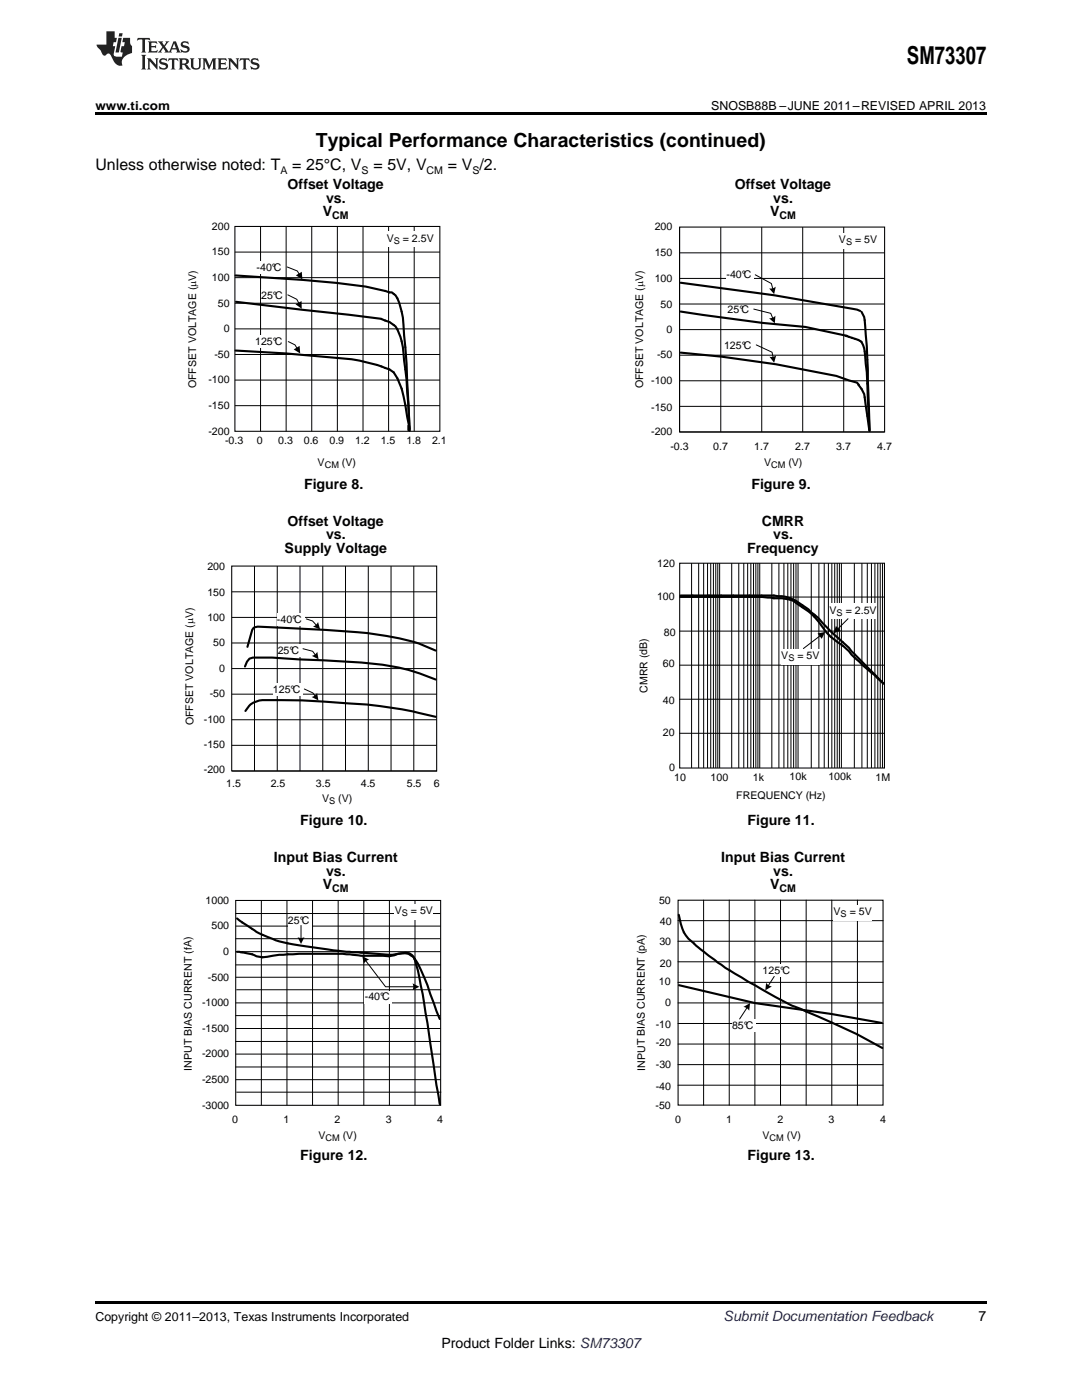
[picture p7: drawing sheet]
<svg xmlns="http://www.w3.org/2000/svg" width="216mm" height="279mm" viewBox="0 0 216 279" stroke-linecap="round" stroke-linejoin="round" font-family="sans-serif">
<path d="M19 259.7h177.8v.5h-177.8z" fill="#000"/>
<g fill="#fff">
<path d="M66.9 233.3h.3v.7h-.3z"/>
<path d="M156.1 233.3h.4v.7h-.4z"/>
</g>
<path d="M47.3 190a16.9 16.9 0 0 1 4.4 .9l.7 .1a37.1 37.1 0 0 1 7.3-.7h8.7l2 .2a26.2 26.2 0 0 0 6 .2 5.3 5.3 0 0 0 3-.4 3 3 0 0 1 2.9 .3l.3 .4a57.8 57.8 0 0 1 2.3 11.2l2.8 18.1M47.3 183.3l.8 .6a24 24 0 0 0 12.9 5l8.1 1.1 6 .3a11.7 11.7 0 0 0 5.1-.1 3 3 0 0 1 2.8 1.5l1 1.8 1.3 3.1 2.4 6.8" fill="none" stroke="#000" stroke-width=".42"/>
<g fill="none" stroke="#000" stroke-width=".2">
<path d="M52.1 179.7v40.9M57.3 179.7v40.9M62.4 179.7v40.9M67.5 179.7v40.9M72.6 179.7v40.9M77.7 179.7v40.9M82.8 179.7v40.9M47 182.3h40.9M47 187.3h40.9M47 195h40.9M47 189.9h40.9M47 184.8h40.9"/>
<path d="M47 192.6h40.9M47.2 197.5h40.8M47 202.7h40.9M47 207.8h40.9M47 212.9h40.9M47 215.5h40.9M47 210.4h40.9M47 205.3h40.9M47 200.1h40.9M47.2 218h40.8"/>
</g>
<path d="M47 179.7h40.9v40.9h-40.9z" fill="none" stroke="#000" stroke-width=".21"/>
<g fill="#fff">
<path d="M78.8 180.5h7.6v3h-7.6z" fill-rule="evenodd"/>
<path d="M57.5 182.5h4.7v2.5h-4.7z" fill-rule="evenodd"/>
<path d="M72.8 197.8h5.4v2.5h-5.4z" fill-rule="evenodd"/>
</g>
<g fill="none" stroke="#000" stroke-width=".2">
<path d="M140.4 179.6v41M145.5 179.6v41M150.6 179.6v41M155.7 179.6v41M160.9 179.6v41M166 179.6v41M171.1 179.6v41M60.1 184.7v2.7M72.9 191.7l4 5.2h5.7M135.3 183.7h40.9M135.3 187.8h40.9M135.3 191.9h40.9"/>
<path d="M135.3 196.1h40.9M135.3 200.2h40.9M135.3 204.3h40.9M135.3 208.4h40.9M135.3 212.5h40.9M135.3 216.6h40.9"/>
</g>
<g fill="#000">
<path d="M59.4 187a1.53 1.53 0 0 0 1.4 0l-.7 1.4z" fill-rule="evenodd"/>
<path d="M72.3 190.8l1.4 .7a1.54 1.54 0 0 0-1.1 .8z" fill-rule="evenodd"/>
<path d="M82.3 196.2l1.4 .7-1.4 .7a1.53 1.53 0 0 0 0-1.4z" fill-rule="evenodd"/>
</g>
<path d="M135.4 182.6a9 9 0 0 0 2 4.7l2.4 2.2a72.4 72.4 0 0 0 10.9 7.2l1.4 .8a61.5 61.5 0 0 0 8.7 4.3l5.2 2.3a84.7 84.7 0 0 1 10.1 5.1" fill="none" stroke="#000" stroke-width=".42"/>
<path d="M135.3 179.7h40.9v40.8h-40.9z" fill="none" stroke="#000" stroke-width=".21"/>
<g fill="#fff">
<path d="M152.2 192.4h5.9v2.5h-5.9z" fill-rule="evenodd"/>
<path d="M166.3 180.7h7.7v3h-7.7z" fill-rule="evenodd"/>
</g>
<path d="M154.5 194.9l-1.2 1.9" fill="none" stroke="#000" stroke-width=".2"/>
<path d="M152.9 196.1a1.53 1.53 0 0 0 1.1 .8l-1.3 .7z" fill-rule="evenodd" fill="#000"/>
<path d="M135.5 196.6l15.2 3.6 15.2 2.2 10.1 1.8" fill="none" stroke="#000" stroke-width=".42"/>
<path d="M146.1 203.5h4.7v2.5h-4.7z" fill-rule="evenodd" fill="#fff"/>
<path d="M149.1 201.1l-1.5 2.3" fill="none" stroke="#000" stroke-width=".2"/>
<path d="M148.3 201l1.4-.8-.2 1.5a1.53 1.53 0 0 0-1.2-.7z" fill-rule="evenodd" fill="#000"/>
<g fill="#fff">
<path d="M66.9 166.4h.3v.7h-.3z"/>
<path d="M156.1 166.4h.4v.7h-.4z"/>
</g>
<path d="M48.9 133l.4-.9 .5-.7 .7-.2h3.8l5.4 .4a119.5 119.5 0 0 1 19.8 1.6l4.2 1.2 3.2 1.2M49.4 129.1l.9-3.4 .5-.5 .6-.1a398.9 398.9 0 0 1 21.9 1.2 56.3 56.3 0 0 1 10.3 2.1l3.3 1.4M49 141.9a3.8 3.8 0 0 1 3.4-2.2 213.4 213.4 0 0 1 23.4 1.2 79.1 79.1 0 0 1 11.1 2.2" fill="none" stroke="#000" stroke-width=".42"/>
<g fill="none" stroke="#000" stroke-width=".2">
<path d="M46.2 118.1h40.9M50.8 113v40.9M55.3 113v40.9M59.9 113v40.9M64.4 113v40.9M68.9 113v40.9M73.5 113v40.9M78 113v40.9M82.6 113v40.9M46.2 138.5h40.9M46.2 133.4h40.9M46.2 128.3h40.9"/>
<path d="M46.2 123.2h40.9M60.5 129.5l1.9 .5 .6 .7M60.7 137.5l1.7 .8 .5 .7M61.1 123.5l1.3 .4 .8 .9M46.2 148.7h40.9M46.2 143.6h40.9M46.3 153.9h40.9"/>
</g>
<g fill="#000">
<path d="M62.2 139.1a1.53 1.53 0 0 0 1.1-.8l.2 1.5z" fill-rule="evenodd"/>
<path d="M62.2 130.9a1.53 1.53 0 0 0 1.1-.8l.3 1.5z" fill-rule="evenodd"/>
<path d="M62.4 125a1.53 1.53 0 0 0 1.1-.9l.4 1.5z" fill-rule="evenodd"/>
</g>
<path d="M46.2 113h40.9v40.9h-40.9z" fill="none" stroke="#000" stroke-width=".21"/>
<g fill="#fff">
<path d="M55.3 122.4h5.4v2.6h-5.4z" fill-rule="evenodd"/>
<path d="M55.4 128.5h4.7v2.6h-4.7z" fill-rule="evenodd"/>
<path d="M54.5 136.4h5.9v2.5h-5.9z" fill-rule="evenodd"/>
</g>
<path d="M135.8 118.8h18.6l.8 .2a7.6 7.6 0 0 1 4.9 1.8l1.2 .8 .5 .5a14.5 14.5 0 0 1 3.1 3.1l4.5 4.1 .5 .7 6.4 6.4-6.4-5.8a12.6 12.6 0 0 0-3.4-3 11.9 11.9 0 0 1-3.2-3.5 13.8 13.8 0 0 0-4.4-3.7 4.4 4.4 0 0 0-2.9-1h-1.6l-2.4-.3h-16.2" fill="none" stroke="#000" stroke-width=".42"/>
<path d="M135.6 112.4h40.9v40.9h-40.9z" fill="none" stroke="#000" stroke-width=".21"/>
<g fill="none" stroke="#000" stroke-width=".2">
<path d="M135.6 119.2h40.9M138 112.4v40.9M139.4 112.4v40.9M140.4 112.4v40.9M141.2 112.4v40.9M141.8 112.4v40.9M142.4 112.4v40.9M142.8 112.4v40.9M143.2 112.4v40.9M143.6 112.4v40.9M146 112.4v40.9M147.4 112.4v40.9"/>
<path d="M148.4 112.4v40.9M149.2 112.4v40.9M149.8 112.4v40.9M150.4 112.4v40.9M150.8 112.4v40.9M151.2 112.4v40.9M151.6 112.4v40.9M154 112.4v40.9M155.4 112.4v40.9M156.4 112.4v40.9M157.2 112.4v40.9M157.8 112.4v40.9"/>
<path d="M158.4 112.4v40.9M158.8 112.4v40.9M159.2 112.4v40.9M161.9 112.4v40.9M163.4 112.4v40.9M164.5 112.4v40.9M165.3 112.4v40.9M166 112.4v40.9M166.6 112.4v40.9M167.1 112.4v40.9M167.5 112.4v40.9M167.9 112.4v40.9"/>
<path d="M170.5 112.4v40.9M172 112.4v40.9M173.1 112.4v40.9M173.9 112.4v40.9M174.6 112.4v40.9M175.2 112.4v40.9M175.6 112.4v40.9M176.1 112.4v40.9M135.6 126h40.9M135.6 132.7h40.9M135.6 139.5h40.9M135.6 146.3h40.9"/>
</g>
<path d="M165.5 120.5h9.4v3h-9.4z" fill-rule="evenodd" fill="#fff"/>
<path d="M169.2 123.5l-2 2" fill="none" stroke="#000" stroke-width=".2"/>
<path d="M166.8 124.9l1 1-1.5 .5z" fill="#000"/>
<path d="M155.9 129.6h7.6v3h-7.6z" fill-rule="evenodd" fill="#fff"/>
<path d="M163.7 126.9l-3.4 2.5" fill="none" stroke="#000" stroke-width=".2"/>
<path d="M163.1 126.4l1.5-.3-.6 1.4z" fill="#000"/>
<g fill="#fff">
<path d="M66.9 99.3h.3v.7h-.3z"/>
<path d="M156.1 99.3h.4v.7h-.4z"/>
</g>
<path d="M47 55l13.5 .9 6.6 .6 5.9 .7 3.9 .9M76.8 58.1l.9 .3h.5a3 3 0 0 1 1.5 2l.2 .9a17.3 17.3 0 0 1 .7 5.6l.5 5.7 .6 13.4M47 70a306.5 306.5 0 0 1 24.7 2l3.5 .8M47.1 60.2l29 3.4M75.3 72.8l1.5 .6a3.6 3.6 0 0 1 2.9 3 25.9 25.9 0 0 1 1.5 6.8l.5 2.3M76.1 63.7a4.9 4.9 0 0 1 3.2 2l.4 .9a14.2 14.2 0 0 1 .9 5.3l.5 3.9 .6 10M81.5 85v.8" fill="none" stroke="#000" stroke-width=".42"/>
<g fill="none" stroke="#000" stroke-width=".2">
<path d="M46.9 55.4h40.9M46.9 50.3h40.9M52 45.2v40.9M57.1 45.2v40.9M62.2 45.2v40.9M67.3 45.2v40.9M72.4 45.2v40.9M77.5 45.2v40.9M82.6 45.2v40.9M46.9 75.9h40.9M46.9 70.7h40.9M46.9 65.6h40.9"/>
<path d="M46.9 60.5h40.9M46.9 81h40.9"/>
</g>
<path d="M46.9 45.2h40.9v40.9h-40.9z" fill="none" stroke="#000" stroke-width=".21"/>
<g fill="#fff">
<path d="M51.2 52.2h5.4v2.5h-5.4z" fill-rule="evenodd"/>
<path d="M52.1 57.7h4.7v2.5h-4.7z" fill-rule="evenodd"/>
<path d="M50.9 66.9h5.9v2.5h-5.9z" fill-rule="evenodd"/>
<path d="M77.2 46.2h9.4v3h-9.4z" fill-rule="evenodd"/>
</g>
<path d="M57.3 53.3l2 .8 .4 .6M57.4 58.8l1.8 .9 .5 .9M57.5 68.2l1.4 .6 .4 .7" fill="none" stroke="#000" stroke-width=".2"/>
<path d="M59 54.9l1.2-.7 .1 1.6zM58.6 69.7l1.2-.7 .1 1.6zM59 60.7l1.2-.6v1.5z" fill="#000"/>
<path d="M145.2 60.6h4.7v2.6h-4.7z" fill-rule="evenodd" fill="#fff"/>
<path d="M135.8 56.4l18.7 2.5 16.5 2.9 .6 .3M135.8 62.2l16.4 2.2 8.5 .8 8.3 1.8M135.8 70.4l8.2 .8 10.9 1.5 12 2.3 4.1 1.4 .4 .4M168.7 67l2.6 .8a1.34 1.34 0 0 1 .9 1.1 45.3 45.3 0 0 1 1 10.8l.3 6M171.3 76.8l.6 .8a4 4 0 0 1 .7 2.5l.9 5.9M171.9 62.2l.1 .2a3.9 3.9 0 0 1 .6 2.7 298.3 298.3 0 0 1 .9 19.6v1.3" fill="none" stroke="#000" stroke-width=".42"/>
<path d="M135.6 45.3h40.9v40.9h-40.9z" fill="none" stroke="#000" stroke-width=".21"/>
<path d="M135.6 45.3v40.9h40.9M135.6 55.6h40.9M135.6 50.5h40.9M143.8 45.3v40.9M152 45.3v40.9M160.2 45.3v40.9M168.4 45.3v40.9M135.6 76h40.9M135.6 70.9h40.9M135.6 65.8h40.9M135.6 60.7h40.9M135.6 81.1h40.9" fill="none" stroke="#000" stroke-width=".2"/>
<g fill="#fff">
<path d="M145 53.6h5.4v2.6h-5.4z" fill-rule="evenodd"/>
<path d="M144.5 67.8h5.9v2.5h-5.9z" fill-rule="evenodd"/>
</g>
<path d="M150.7 54.8l3.2 1.8 .3 1.1" fill="none" stroke="#000" stroke-width=".2"/>
<path d="M153.5 57.6a1.53 1.53 0 0 0 1.3-.4l-.3 1.5z" fill-rule="evenodd" fill="#000"/>
<path d="M167.4 46.6h7.6v3h-7.6z" fill-rule="evenodd" fill="#fff"/>
<path d="M150.4 61.7l3.4 .8 .4 1.1M150.9 68.8l3.2 1.5 .2 1.1" fill="none" stroke="#000" stroke-width=".2"/>
<g fill="#000">
<path d="M153.5 71.2a1.53 1.53 0 0 0 1.4-.3l-.4 1.5z" fill-rule="evenodd"/>
<path d="M153.5 63.5a1.53 1.53 0 0 0 1.2-.5l-.1 1.5z" fill-rule="evenodd"/>
</g>
<path d="M19 22.5h177.8v.5h-177.8z" fill="#000"/>
<g fill="#231f20">
<path d="M27.5 7.6l-.1 .5 .4-.2h.6v.1v2.1l-.2 .4h1l-.3-.4v-2.1l.1-.1h.5l.5 .2-.2-.5zM29.5 8.3l.2 .3v1.5l-.2 .4h1.8l.2-.6a1.04 1.04 0 0 1-1.3 .2v-.7h.6l.3 .2v-.6l-.3 .2h-.6v-.6l.8-.1 .4 .3-.2-.5zM31.5 8.3l.9 1.1-.9 1.1h.8l-.2-.2 .5-.7 .4 .7-.2 .2h1.5l-.1-.2 .1-.4h.9l.1 .4-.2 .2h1l-.3-.3-.7-1.9h-.5l-.9 2-.8-1 .9-1h-.8l.1 .3-.3 .5-.4-.6 .2-.2zM34.7 8.6l.4 1h-.7zM36.3 8.4a.63 .63 0 0 0-.2 .7 .63 .63 0 0 0 .6 .4l.6 .2 .1 .2a.75 .75 0 0 1-.7 .4 .75 .75 0 0 1-.6-.5l.1 .7 .1-.1a1.11 1.11 0 0 0 1.5-.6 1.13 1.13 0 0 0-1.2-.8l-.1-.4a1.04 1.04 0 0 1 1.2 .2l-.2-.5-.1 .1-.5-.2zM28.2 10.9l.2 .4v2.2l-.2 .4h1l-.3-.4v-2.2l.3-.4zM29.3 11.6l.3 .4v1.5l-.3 .4h.8l-.2-.4v-1.3l1.5 1.7v-1.9l.2-.4h-.7l.2 .4v.9l-1.1-1.3zM32 11.8a.62 .62 0 0 0-.2 .7 .62 .62 0 0 0 .6 .4l.6 .1 .1 .3a.76 .76 0 0 1-.7 .3 .76 .76 0 0 1-.6-.4l.1 .7 .1-.1a1.11 1.11 0 0 0 1.5-.6 1.13 1.13 0 0 0-1.2-.8l-.1-.4a1.04 1.04 0 0 1 1.2 .2l-.2-.6-.1 .1-.5-.1zM33.7 11.6l-.2 .6a.61 .61 0 0 1 .8-.3v1.6l-.2 .4h.9l-.2-.4v-1.6a.63 .63 0 0 1 .8 .3l-.2-.6zM35.6 11.6l.3 .4v1.5l-.3 .4h1l-.2-.2v-.8l.5 .2a.76 .76 0 0 0 1.2 .7l-1-1a.58 .58 0 0 0 .6-.5 .58 .58 0 0 0-.5-.6zM36.4 11.9h.1a.45 .45 0 0 1 .5 .1 .45 .45 0 0 1 .1 .5l-.7 .2zM37.9 11.6l.2 .2a2.17 2.17 0 0 0 .3 1.9 .99 .99 0 0 0 1.6-.6v-1.1l.2-.4h-.7l.2 .2a1.92 1.92 0 0 1-.2 1.8 .6 .6 0 0 1-.9-.5v-1.1l.2-.4zM40.4 11.6l.2 .4v1.5l-.2 .4h.7l-.2-.4v-1.4l.8 1.8 .8-1.8v1.4l-.2 .4h.9l-.2-.4v-1.5l.2-.4h-.8l-.6 1.5-.6-1.5zM43.4 11.6l.2 .4v1.5l-.2 .4h1.8l.2-.6a1.04 1.04 0 0 1-1.3 .1v-.6h.5l.4 .2v-.6l-.4 .2h-.5v-.7h.8l.3 .3-.1-.6zM45.5 11.6l.2 .4v1.5l-.2 .4h.7l-.2-.4v-1.3l1.5 1.7v-1.9l.2-.4h-.7l.2 .4v.9l-1.1-1.3zM47.9 11.6l-.1 .6a.61 .61 0 0 1 .8-.3v1.6l-.3 .4h1l-.3-.4 .1-1.6a.63 .63 0 0 1 .7 .3l-.1-.6zM50.2 11.8a.62 .62 0 0 0-.2 .7 .62 .62 0 0 0 .6 .4l.6 .1 .2 .3a.76 .76 0 0 1-.8 .3 .76 .76 0 0 1-.6-.4l.1 .7 .2-.1a1.11 1.11 0 0 0 1.5-.6 1.13 1.13 0 0 0-1.3-.8l-.1-.4a1.04 1.04 0 0 1 1.2 .2l-.1-.6-.2 .1-.5-.1z"/>
<path d="M21.2 6.3v2.6h-1.9l.1 .4 .7 .9a.91 .91 0 0 0 1 .8 .56 .56 0 0 1 .5-.3 .56 .56 0 0 1 .5 .3l.4 .8a1.53 1.53 0 0 0 1.9 1.2 1.54 1.54 0 0 1 1-2.1l.9-.3v-1.4a1.52 1.52 0 0 1-.3-1.6h-1.4l-.2 .8h.5l-.2 .8h-.4l-.2 1v.2l.4 .1-.2 .8a1.93 1.93 0 0 1-1.6-.3l.3-1.8h-.5l.2-.8h.4l.2-.8h-.4v-1.3zM23.6 7.6l-.6 2.9h.7l.6-2.9zM23.8 6.6l-.1 .7h.6l.2-.7z"/>
</g>
<text font-size="4.9" x="181" y="12.8">SM73307</text>
<text font-size="3.9" x="63" y="29.3">Typical Performance Characteristics (continued)</text>
<g font-size="3.2">
<text x="19" y="34">Unless otherwise noted: T</text>
<text x="58.3" y="34">= 25°C, V</text>
<text x="74.5" y="34">= 5V, V</text>
<text x="89.4" y="34">= V /2.</text>
</g>
<g font-size="2.8">
<text x="57.4" y="37.7">Offset Voltage</text>
<text x="65.1" y="40.4">vs.</text>
<text x="146.6" y="37.7">Offset Voltage</text>
<text x="154.3" y="40.4">vs.</text>
<text x="64.4" y="43.1">V</text>
<text x="153.7" y="43.1">V</text>
<text x="60.7" y="97.5">Figure 8.</text>
<text x="149.9" y="97.5">Figure 9.</text>
<text x="57.4" y="104.9">Offset Voltage</text>
<text x="65.1" y="107.6">vs.</text>
<text x="152" y="104.9">CMRR</text>
<text x="154.3" y="107.6">vs.</text>
<text x="56.8" y="110.3">Supply Voltage</text>
<text x="149.1" y="110.3">Frequency</text>
<text x="59.9" y="164.7">Figure 10.</text>
<text x="149.2" y="164.7">Figure 11.</text>
<text x="54.6" y="172.1">Input Bias Current</text>
<text x="143.9" y="172.1">Input Bias Current</text>
<text x="64.4" y="177.4">V</text>
<text x="65.1" y="174.8">vs.</text>
<text x="153.7" y="177.4">V</text>
<text x="154.3" y="174.8">vs.</text>
<text x="59.9" y="231.5">Figure 12.</text>
<text x="149.2" y="231.5">Figure 13.</text>
<text x="195.3" y="263.6">7</text>
<text x="88.1" y="269">Product Folder Links: SM73307</text>
</g>
<text font-size="2.8" fill="#0000c8" x="144.4" y="263.6">Submit Documentation Feedback</text>
<g font-size="2.5">
<text x="19" y="21.9">www.ti.com</text>
<text x="141.9" y="21.9">SNOSB88B –JUNE 2011–REVISED APRIL 2013</text>
<text x="19" y="263.6">Copyright © 2011–2013, Texas Instruments Incorporated</text>
</g>
<g font-size="2.1">
<text x="56" y="34.6">A</text>
<text x="72.1" y="34.6">S</text>
<text x="85.1" y="34.6">CM</text>
<text x="94.3" y="34.6">S</text>
<text x="42.3" y="45.8">200</text>
<text x="66.3" y="43.7">CM</text>
<text x="130.6" y="46">200</text>
<text x="155.5" y="43.7">CM</text>
<text x="42.3" y="50.9">150</text>
<text x="77.2" y="48.2">V</text>
<text x="80.4" y="48.2">= 2.5V</text>
<text x="130.6" y="51">150</text>
<text x="167.4" y="48.6">V</text>
<text x="170.6" y="48.6">= 5V</text>
<text x="42.3" y="56.1">100</text>
<text x="51.2" y="54.1">-40°C</text>
<text x="52.1" y="59.6">25°C</text>
<text x="130.6" y="56.3">100</text>
<text x="145" y="55.5">-40°C</text>
<text x="43.5" y="61.2">50</text>
<text x="131.8" y="61.6">50</text>
<text x="145.2" y="62.6">25°C</text>
<text x="42.8" y="71.4">-50</text>
<text x="44.7" y="66.3">0</text>
<text x="50.9" y="68.8">125°C</text>
<text x="131.1" y="71.4">-50</text>
<text x="133" y="66.4">0</text>
<text x="144.5" y="69.7">125°C</text>
<text x="39.2" y="77.5" transform="rotate(-90 39.2 77.5)">OFFSET VOLTAGE (PV)</text>
<text x="41.6" y="76.5">-100</text>
<text x="128.4" y="77.5" transform="rotate(-90 128.4 77.5)">OFFSET VOLTAGE (PV)</text>
<text x="129.9" y="76.7">-100</text>
<text x="41.6" y="81.6">-150</text>
<text x="129.9" y="82">-150</text>
<text x="41.6" y="86.7">-200</text>
<text x="44.9" y="88.6">-0.3</text>
<text x="51.3" y="88.6">0</text>
<text x="55.5" y="88.6">0.3</text>
<text x="60.6" y="88.6">0.6</text>
<text x="65.7" y="88.6">0.9</text>
<text x="70.9" y="88.6">1.2</text>
<text x="76" y="88.6">1.5</text>
<text x="81.1" y="88.6">1.8</text>
<text x="86.2" y="88.6">2.1</text>
<text x="129.9" y="86.9">-200</text>
<text x="133.8" y="89.7">-0.3</text>
<text x="142.3" y="89.7">0.7</text>
<text x="150.5" y="89.7">1.7</text>
<text x="158.7" y="89.7">2.7</text>
<text x="166.9" y="89.7">3.7</text>
<text x="175" y="89.7">4.7</text>
<text x="63.4" y="93.1">V</text>
<text x="68.2" y="93.1">(V)</text>
<text x="152.5" y="93">V</text>
<text x="157.3" y="93">(V)</text>
<text x="41.4" y="113.8">200</text>
<text x="131.1" y="113.1">120</text>
<text x="41.4" y="119">150</text>
<text x="131.1" y="119.7">100</text>
<text x="41.4" y="124">100</text>
<text x="55.3" y="124.3">-40°C</text>
<text x="165.5" y="122.5">V</text>
<text x="168.7" y="122.5">= 2.5V</text>
<text x="42.6" y="129">50</text>
<text x="55.4" y="130.4">25°C</text>
<text x="132.5" y="126.8">80</text>
<text x="155.9" y="131.6">V</text>
<text x="159.1" y="131.6">= 5V</text>
<text x="43.7" y="134.1">0</text>
<text x="132.3" y="133.2">60</text>
<text x="41.9" y="139.2">-50</text>
<text x="54.5" y="138.3">125°C</text>
<text x="129.2" y="138.3" transform="rotate(-90 129.2 138.3)">CMRR (dB)</text>
<text x="132.3" y="140.5">40</text>
<text x="38.6" y="144.8" transform="rotate(-90 38.6 144.8)">OFFSET VOLTAGE (PV)</text>
<text x="40.7" y="149.3">-150</text>
<text x="40.7" y="144.3">-100</text>
<text x="132.3" y="146.8">20</text>
<text x="40.7" y="154.3">-200</text>
<text x="133.5" y="154">0</text>
<text x="134.5" y="155.8">10</text>
<text x="141.8" y="155.8">100</text>
<text x="150.2" y="155.8">1k</text>
<text x="157.5" y="155.7">10k</text>
<text x="165.3" y="155.7">100k</text>
<text x="174.7" y="155.8">1M</text>
<text x="45.1" y="157">1.5</text>
<text x="54" y="157">2.5</text>
<text x="63" y="157">3.5</text>
<text x="64.3" y="160">V</text>
<text x="67.5" y="160">(V)</text>
<text x="72" y="157">4.5</text>
<text x="81.2" y="157">5.5</text>
<text x="86.5" y="157">6</text>
<text x="146.9" y="159.5">FREQUENCY (Hz)</text>
<text x="66.3" y="178">CM</text>
<text x="155.5" y="178">CM</text>
<text x="41" y="180.3">1000</text>
<text x="42.2" y="185.5">500</text>
<text x="57.5" y="184.4">25°C</text>
<text x="78.8" y="182.5">V</text>
<text x="82" y="182.5">= 5V</text>
<text x="131.5" y="180.3">50</text>
<text x="131.7" y="184.5">40</text>
<text x="166.3" y="182.7">V</text>
<text x="169.5" y="182.7">= 5V</text>
<text x="44.5" y="190.6">0</text>
<text x="131.6" y="188.6">30</text>
<text x="41.5" y="195.7">-500</text>
<text x="131.5" y="196.5">10</text>
<text x="131.7" y="192.9">20</text>
<text x="152.2" y="194.3">125°C</text>
<text x="40.3" y="200.8">-1000</text>
<text x="72.8" y="199.7">-40°C</text>
<text x="132.7" y="200.8">0</text>
<text x="40.3" y="205.9">-1500</text>
<text x="130.8" y="208.8">-20</text>
<text x="130.8" y="205.1">-10</text>
<text x="146.1" y="205.4">85°C</text>
<text x="38.3" y="213.7" transform="rotate(-90 38.3 213.7)">INPUT BIAS CURRENT (fA)</text>
<text x="40.3" y="211">-2000</text>
<text x="128.7" y="213.7" transform="rotate(-90 128.7 213.7)">INPUT BIAS CURRENT (pA)</text>
<text x="130.9" y="213.2">-30</text>
<text x="40.3" y="221.3">-3000</text>
<text x="40.3" y="216.1">-2500</text>
<text x="130.8" y="221.2">-50</text>
<text x="130.8" y="217.5">-40</text>
<text x="46.3" y="224.1">0</text>
<text x="56.5" y="224.1">1</text>
<text x="63.5" y="227.4">V</text>
<text x="66.8" y="224.1">2</text>
<text x="68.4" y="227.4">(V)</text>
<text x="77" y="224.1">3</text>
<text x="87.3" y="224.1">4</text>
<text x="134.7" y="224.1">0</text>
<text x="144.9" y="224.1">1</text>
<text x="152.1" y="227.3">V</text>
<text x="155.2" y="224.1">2</text>
<text x="157" y="227.3">(V)</text>
<text x="165.3" y="224.1">3</text>
<text x="175.6" y="224.1">4</text>
</g>
<g font-size="1.8">
<text x="78.6" y="48.6">S</text>
<text x="168.8" y="49">S</text>
<text x="64.8" y="93.5">CM</text>
<text x="153.9" y="93.4">CM</text>
<text x="166.9" y="122.9">S</text>
<text x="157.3" y="132">S</text>
<text x="65.7" y="160.4">S</text>
<text x="80.2" y="182.9">S</text>
<text x="167.7" y="183">S</text>
<text x="64.9" y="227.8">CM</text>
<text x="153.6" y="227.7">CM</text>
</g>
</svg>
